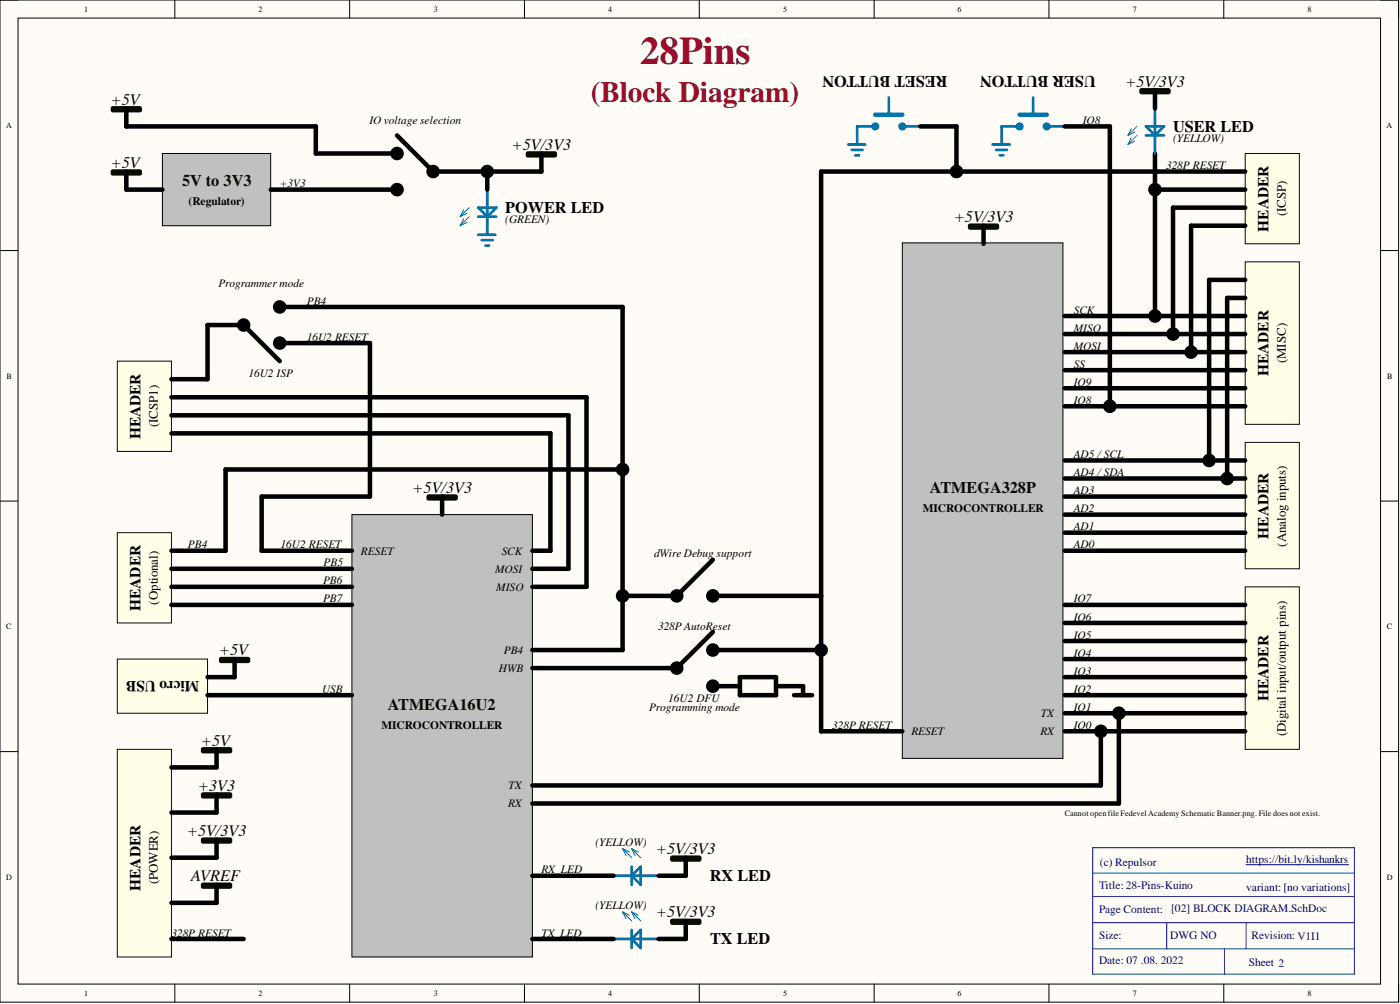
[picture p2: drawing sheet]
<svg xmlns="http://www.w3.org/2000/svg" width="393mm" height="282mm" viewBox="0 0 393 282" stroke-linecap="round" stroke-linejoin="round" font-family="sans-serif">
<path d="M0 0h393v281.3h-393z" fill-rule="evenodd" fill="#fffcf8"/>
<path d="M0 0h393v281.3h-393z" fill="none" stroke="#000" stroke-width=".28"/>
<path d="M5.1 5.1h382.8v271.2h-382.8z" fill-rule="evenodd" fill="#fffcf8"/>
<g fill="none" stroke="#000" stroke-width=".28">
<path d="M0 0h5.1M5.1 5.1h382.8v271.2h-382.8zM49.1 0v5.1M98.2 0v5.1M147.4 0v5.1M196.5 0v5.1M245.6 0v5.1M294.7 0v5.1M343.8 0v5.1M387.9 0h5.1v5.1M0 70.3h5.1M387.9 70.3h5.1"/>
<path d="M0 140.7h5.1M387.9 140.7h5.1M0 211h5.1M387.9 211h5.1M49.1 276.3v5M98.2 276.3v5M147.4 276.3v5M196.5 276.3v5M245.6 276.3v5M294.7 276.3v5M343.8 276.3v5M393 276.3v5"/>
</g>
<path d="M253.5 68.2h45.1v144.7h-45.1z" fill-rule="evenodd" fill="#c0c0c0"/>
<path d="M253.5 68.2h45.1v144.7h-45.1z" fill="none" stroke="#000" stroke-width=".28"/>
<path d="M349.9 124.2h15.2v35.5h-15.2z" fill-rule="evenodd" fill="#ffffe8"/>
<path d="M349.9 124.2h15.2v35.5h-15.2z" fill="none" stroke="#080d02" stroke-width=".28"/>
<path d="M299.2 129.3h50.7M192.7 240.8v5.1" fill="none" stroke="#000" stroke-width="1.3"/>
<path d="M245.9 35.5h-5.1v5.1M172.4 245.9h12.7M177.5 243.3v5.1M177.5 245.9l2.5-2.6v5.1z" fill="none" stroke="#0075ad" stroke-width=".76"/>
<path d="M174.9 238.3l2.6 2.5M174.9 238.3l1 1.9M174.9 238.3l1.9 .9M177.5 238.3l2.5 2.5M177.5 238.3l.9 1.9M177.5 238.3l1.9 .9" fill="none" stroke="#0075ad" stroke-width=".28"/>
<path d="M188.9 240.8h7.6M188.9 241.3h7.6" fill="none" stroke="#080d02" stroke-width="1.3"/>
<path d="M245.9 32.2h7.6" fill="none" stroke="#0075ad" stroke-width="1.3"/>
<circle cx="245.9" cy="35.5" r=".76" fill="#0075ad"/>
<g fill="none" stroke="#0075ad" stroke-width=".76">
<path d="M253.5 35.5h5.1"/>
<circle cx="245.9" cy="35.5" r=".76"/>
</g>
<circle cx="253.5" cy="35.5" r=".76" fill="#0075ad"/>
<g fill="none" stroke="#0075ad" stroke-width=".76">
<path d="M249.7 27.4v4.8M238.3 40.6h4.8M239.3 42.1h3.1M240.3 43.6h1"/>
<circle cx="253.5" cy="35.5" r=".76"/>
</g>
<path d="M299.2 134.3h50.7M299.2 139.4h50.7M299.2 144.5h50.7M299.2 149.5h50.7M299.2 154.6h50.7" fill="none" stroke="#000" stroke-width="1.3"/>
<path d="M349.9 164.8h15.2v45.6h-15.2z" fill-rule="evenodd" fill="#ffffe8"/>
<path d="M349.9 164.8h15.2v45.6h-15.2z" fill="none" stroke="#080d02" stroke-width=".28"/>
<path d="M299.2 169.8h50.7M299.2 174.9h50.7M299.2 180h50.7M299.2 185h50.7M299.2 190.1h50.7M299.2 195.2h50.7M299.2 200.2h50.7M299.2 205.3h50.7" fill="none" stroke="#000" stroke-width="1.3"/>
<path d="M349.9 73.5h15.2v45.6h-15.2z" fill-rule="evenodd" fill="#ffffe8"/>
<path d="M349.9 73.5h15.2v45.6h-15.2z" fill="none" stroke="#080d02" stroke-width=".28"/>
<path d="M299.2 88.7h50.7M299.2 93.8h50.7M299.2 98.9h50.7M299.2 103.9h50.7M299.2 109h50.7M299.2 114.1h50.7" fill="none" stroke="#000" stroke-width="1.3"/>
<path d="M98.9 144.5h50.7v124.2h-50.7z" fill-rule="evenodd" fill="#c0c0c0"/>
<path d="M98.9 144.5h50.7v124.2h-50.7z" fill="none" stroke="#000" stroke-width=".28"/>
<path d="M33 185h25.3v15.2h-25.3z" fill-rule="evenodd" fill="#ffffe8"/>
<path d="M33 185h25.3v15.2h-25.3z" fill="none" stroke="#080d02" stroke-width=".28"/>
<g fill="none" stroke="#000" stroke-width="1.3">
<path d="M324.5 43.1v45.6M329.6 58.3v35.5M276.3 63.4v5M334.6 63.4v35.5M349.9 78.6h-10.2v50.7M349.9 83.6h-5.1v50.7M124.2 139.4v5.1M149.6 159.7h10.1M149.6 154.6h5M149.6 164.8h15.2M58.3 195.2h40.6M65.9 185v5.1h-7.6"/>
<circle cx="324.5" cy="88.7" r="1.27"/>
<circle cx="329.6" cy="93.8" r="1.27"/>
<circle cx="334.6" cy="98.9" r="1.27"/>
<circle cx="339.7" cy="129.3" r="1.27"/>
<circle cx="344.8" cy="134.3" r="1.27"/>
</g>
<path d="M272.5 63.4h7.6M272.5 63.9h7.6M120.4 139.4h7.6M120.4 139.9h7.6M62.1 185h7.6M62.1 185.5h7.6" fill="none" stroke="#080d02" stroke-width="1.3"/>
<g fill="#000">
<circle cx="324.5" cy="88.7" r="1.27"/>
<circle cx="329.6" cy="93.8" r="1.27"/>
<circle cx="334.6" cy="98.9" r="1.27"/>
<circle cx="339.7" cy="129.3" r="1.27"/>
<circle cx="344.8" cy="134.3" r="1.27"/>
</g>
<path d="M45.6 43.1h30.5v20.3h-30.5z" fill-rule="evenodd" fill="#c0c0c0"/>
<path d="M45.6 43.1h30.5v20.3h-30.5z" fill="none" stroke="#000" stroke-width=".28"/>
<path d="M31.7 48.2h7.6M31.7 48.7h7.6M148.3 43.1h7.6M148.3 43.6h7.6M188.9 258.5h7.6M188.9 259h7.6" fill="none" stroke="#080d02" stroke-width="1.3"/>
<path d="M35.5 35.5h53.2M35.5 48.2v5h10.1M152.1 43.1v5.1M192.7 258.5v5.1" fill="none" stroke="#000" stroke-width="1.3"/>
<path d="M134.4 58.3h5l-2.5 2.5zM136.9 53.2v12.7M134.4 60.8h5M172.4 263.6h12.7M177.5 261.1v5M177.5 263.6l2.5-2.5v5z" fill="none" stroke="#0075ad" stroke-width=".76"/>
<path d="M130.3 58.9l-1 1.9M131.2 59.9l-1.9 .9M131.8 58.3l-2.5 2.5M130.3 61.5l-1 1.9M131.2 62.4l-1.9 1M131.8 60.8l-2.5 2.6M174.9 256l2.6 2.5M174.9 256l1 1.9M174.9 256l1.9 1M177.5 256l2.5 2.5M177.5 256l.9 1.9M177.5 256l1.9 1" fill="none" stroke="#0075ad" stroke-width=".28"/>
<path d="M349.9 43.1h15.2v25.3h-15.2z" fill-rule="evenodd" fill="#ffffe8"/>
<path d="M349.9 43.1h15.2v25.3h-15.2z" fill="none" stroke="#080d02" stroke-width=".28"/>
<g fill="none" stroke="#000" stroke-width="1.3">
<path d="M230.7 48.2h119.2M324.5 53.2h25.4M329.6 58.3h20.3M334.6 63.4h15.3M309.3 205.3v15.2h-159.7M314.4 200.2v25.4h-164.8"/>
<circle cx="324.5" cy="53.2" r="1.27"/>
<circle cx="309.3" cy="205.3" r="1.27"/>
<circle cx="314.4" cy="200.2" r="1.27"/>
</g>
<g fill="#000">
<circle cx="324.5" cy="53.2" r="1.27"/>
<circle cx="309.3" cy="205.3" r="1.27"/>
<circle cx="314.4" cy="200.2" r="1.27"/>
</g>
<path d="M33 101.4h15.2v25.3h-15.2z" fill-rule="evenodd" fill="#ffffe8"/>
<path d="M33 101.4h15.2v25.3h-15.2z" fill="none" stroke="#080d02" stroke-width=".28"/>
<path d="M48.2 116.6h111.5v43.1M48.2 111.5h116.6v53.3M48.2 106.5h10.1M48.2 121.7h106.4v32.9M149.6 245.9h22.8M149.6 263.6h22.8" fill="none" stroke="#000" stroke-width="1.3"/>
<path d="M286.5 32.2h7.6" fill="none" stroke="#0075ad" stroke-width="1.3"/>
<path d="M286.5 35.5h-5.1v5.1" fill="none" stroke="#0075ad" stroke-width=".76"/>
<circle cx="286.5" cy="35.5" r=".76" fill="#0075ad"/>
<g fill="none" stroke="#0075ad" stroke-width=".76">
<path d="M294.1 35.5h5.1"/>
<circle cx="286.5" cy="35.5" r=".76"/>
</g>
<circle cx="294.1" cy="35.5" r=".76" fill="#0075ad"/>
<g fill="none" stroke="#0075ad" stroke-width=".76">
<path d="M290.3 27.4v4.8M278.9 40.6h4.8M279.9 42.1h3M280.9 43.6h1"/>
<circle cx="294.1" cy="35.5" r=".76"/>
</g>
<g fill="none" stroke="#000" stroke-width="1.3">
<path d="M35.5 30.4v5.1M88.7 35.5v7.6h22.8M111.5 38l10.2 10.2h30.4M258.6 35.5h10.1M299.2 35.5h12.6M76.1 53.2h35.4M230.7 48.2v157.1h22.8M78.6 86.2h96.3v96.3h-25.3M78.6 96.3h25.3v43.1h-30.4M78.6 101.4l-10.2-10.1h-10.1v15.2M73.5 154.6h25.4M200.3 157.2l-10.2 10.1h-15.2"/>
<path d="M200.3 167.3h30.4M200.3 177.4l-10.2 10.2h-40.5M200.3 182.5h30.4M200.3 192.6h7.6M207.9 190.1h10.1v5.1h-10.1zM218 192.6h7.6v2.6M223.1 195.2h5.1"/>
<circle cx="111.5" cy="43.1" r="1.27"/>
<circle cx="111.5" cy="53.2" r="1.27"/>
<circle cx="121.7" cy="48.2" r="1.27"/>
<circle cx="68.5" cy="91.3" r="1.27"/>
<circle cx="78.6" cy="86.2" r="1.27"/>
<circle cx="78.6" cy="96.3" r="1.27"/>
<circle cx="174.9" cy="167.3" r="1.27"/>
<circle cx="190.1" cy="167.3" r="1.27"/>
<circle cx="200.3" cy="167.3" r="1.27"/>
<circle cx="190.1" cy="187.6" r="1.27"/>
<circle cx="200.3" cy="182.5" r="1.27"/>
<circle cx="200.3" cy="192.6" r="1.27"/>
<circle cx="230.7" cy="182.5" r="1.27"/>
</g>
<g fill="#000">
<circle cx="111.5" cy="43.1" r="1.27"/>
<circle cx="111.5" cy="53.2" r="1.27"/>
<circle cx="121.7" cy="48.2" r="1.27"/>
<circle cx="68.5" cy="91.3" r="1.27"/>
<circle cx="78.6" cy="86.2" r="1.27"/>
<circle cx="78.6" cy="96.3" r="1.27"/>
<circle cx="174.9" cy="167.3" r="1.27"/>
<circle cx="190.1" cy="167.3" r="1.27"/>
<circle cx="200.3" cy="167.3" r="1.27"/>
<circle cx="190.1" cy="187.6" r="1.27"/>
<circle cx="200.3" cy="182.5" r="1.27"/>
<circle cx="200.3" cy="192.6" r="1.27"/>
<circle cx="230.7" cy="182.5" r="1.27"/>
</g>
<path d="M31.7 30.4h7.6M31.7 30.9h7.6" fill="none" stroke="#080d02" stroke-width="1.3"/>
<path d="M33 149.5h15.2v25.4h-15.2z" fill-rule="evenodd" fill="#ffffe8"/>
<path d="M33 149.5h15.2v25.4h-15.2z" fill="none" stroke="#080d02" stroke-width=".28"/>
<g fill="none" stroke="#000" stroke-width="1.3">
<path d="M268.7 35.5v12.7M311.8 35.5v78.6M324.5 25.4v5M136.9 48.2v5M73.5 139.4v15.2M48.2 154.6h15.2M48.2 159.7h50.7M48.2 164.8h50.7M48.2 169.8h50.7M185.1 245.9h7.6M185.1 263.6h7.6"/>
<circle cx="136.9" cy="48.2" r="1.27"/>
<circle cx="268.7" cy="48.2" r="1.27"/>
<circle cx="311.8" cy="114.1" r="1.27"/>
</g>
<path d="M322 38h5M322 35.5h5l-2.5 2.5zM324.5 30.4v12.7M134.4 65.9h4.8M135.4 67.4h3M136.4 68.9h1" fill="none" stroke="#0075ad" stroke-width=".76"/>
<path d="M317.9 36.1l-1 1.9M317.9 38.6l-1 2M318.8 37.1l-1.9 .9M318.8 39.6l-1.9 1M319.4 35.5l-2.5 2.5M319.4 38l-2.5 2.6" fill="none" stroke="#0075ad" stroke-width=".28"/>
<path d="M320.7 25.4h7.6M320.7 25.9h7.6" fill="none" stroke="#080d02" stroke-width="1.3"/>
<g fill="#000">
<circle cx="136.9" cy="48.2" r="1.27"/>
<circle cx="268.7" cy="48.2" r="1.27"/>
<circle cx="311.8" cy="114.1" r="1.27"/>
</g>
<path d="M33 210.4h15.2v58.3h-15.2z" fill-rule="evenodd" fill="#ffffe8"/>
<path d="M33 210.4h15.2v58.3h-15.2z" fill="none" stroke="#080d02" stroke-width=".28"/>
<path d="M57 210.4h7.6M57 210.9h7.6M57 235.7h7.6M57 236.2h7.6M57 223.1h7.6M57 223.6h7.6M57 248.4h7.6M57 248.9h7.6" fill="none" stroke="#080d02" stroke-width="1.3"/>
<g fill="none" stroke="#000" stroke-width="1.3">
<path d="M174.9 131.8h-111.5v22.8M60.8 210.4v5h-12.6M60.8 223.1v5h-12.6M60.8 235.7v5.1h-12.6M60.8 248.4v5.1h-12.6M48.2 263.6h20.2"/>
<circle cx="174.9" cy="131.8" r="1.27"/>
</g>
<circle cx="174.9" cy="131.8" r="1.27" fill="#000"/>
<path d="M307 238h73.5v35.5h-73.5zM307 245.1h73.5M307 251.7h73.5M307 259h73.5M327.8 259v7.4M350.1 259v7.4M307 266.4h73.5M344 266.4v7.1" fill="none" stroke="#00f" stroke-width=".28"/>
<path d="M350.1 242.8h28.8" fill="none" stroke="#000080" stroke-width=".28"/>
<text font-size="11" fill="#9e0e29" x="179.8" y="17.9">28Pins</text>
<text font-size="8.3" fill="#9e0e29" x="166" y="28.6">(Block Diagram)</text>
<g font-size="4.6">
<text x="266.2" y="21.3" transform="rotate(-180 266.2 21.3)">RESET BUTTON</text>
<text x="307.9" y="21.3" transform="rotate(-180 307.9 21.3)">USER BUTTON</text>
<text x="31.2" y="29.4">+5V</text>
<text x="316.2" y="24.3">+5V/3V3</text>
<text x="329.6" y="37">USER LED</text>
<text x="31.2" y="47.1">+5V</text>
<text x="143.8" y="42.1">+5V/3V3</text>
<text x="142" y="59.8">POWER LED</text>
<text x="268.1" y="62.4">+5V/3V3</text>
<text x="115.9" y="138.4">+5V/3V3</text>
<text x="61.6" y="184">+5V</text>
<text x="56.5" y="209.4">+5V</text>
<text x="55.7" y="222">+3V3</text>
<text x="52.6" y="234.7">+5V/3V3</text>
<text x="184.4" y="239.8">+5V/3V3</text>
<text x="53.7" y="247.4">AVREF</text>
<text x="199.4" y="247.4">RX LED</text>
<text x="184.4" y="257.5">+5V/3V3</text>
<text x="199.5" y="265.1">TX LED</text>
</g>
<g font-size="4.6" fill="#080d02">
<text x="51.2" y="52.2">5V to 3V3</text>
<text x="261.3" y="138.4">ATMEGA328P</text>
<text x="108.9" y="199.2">ATMEGA16U2</text>
</g>
<g font-size="4.3">
<text x="356.4" y="65.1" transform="rotate(-90 356.4 65.1)">HEADER</text>
<text x="356.4" y="105.6" transform="rotate(-90 356.4 105.6)">HEADER</text>
<text x="39.5" y="123.4" transform="rotate(-90 39.5 123.4)">HEADER</text>
<text x="356.4" y="151.2" transform="rotate(-90 356.4 151.2)">HEADER</text>
<text x="39.5" y="171.5" transform="rotate(-90 39.5 171.5)">HEADER</text>
<text x="55.9" y="191.2" transform="rotate(-180 55.9 191.2)">Micro USB</text>
<text x="356.4" y="196.9" transform="rotate(-90 356.4 196.9)">HEADER</text>
<text x="39.5" y="250.1" transform="rotate(-90 39.5 250.1)">HEADER</text>
</g>
<g font-size="3.6">
<text x="361.3" y="60.8" transform="rotate(-90 361.3 60.8)">(ICSP)</text>
<text x="361.3" y="102" transform="rotate(-90 361.3 102)">(MISC)</text>
<text x="44.4" y="120" transform="rotate(-90 44.4 120)">(ICSP1)</text>
<text x="361.3" y="153.4" transform="rotate(-90 361.3 153.4)">(Analog inputs)</text>
<text x="44.4" y="169.7" transform="rotate(-90 44.4 169.7)">(Optional)</text>
<text x="361.3" y="206.7" transform="rotate(-90 361.3 206.7)">(Digital input/output pins)</text>
<text x="44.4" y="248.3" transform="rotate(-90 44.4 248.3)">(POWER)</text>
</g>
<g font-size="3.2">
<text x="103.8" y="34.8">IO voltage selection</text>
<text x="304.2" y="34.8">IO8</text>
<text x="329.6" y="39.9">(YELLOW)</text>
<text x="327.6" y="47.5">328P RESET</text>
<text x="78.6" y="52.6">+3V3</text>
<text x="53" y="57.6">(Regulator)</text>
<text x="142" y="62.7">(GREEN)</text>
<text x="61.4" y="80.4">Programmer mode</text>
<text x="86.2" y="85.5">PB4</text>
<text x="301.7" y="88">SCK</text>
<text x="86.2" y="95.6">16U2 RESET</text>
<text x="301.7" y="93.1">MISO</text>
<text x="301.7" y="98.2">MOSI</text>
<text x="69.8" y="105.8">16U2 ISP</text>
<text x="301.7" y="103.2">SS</text>
<text x="301.7" y="108.3">IO9</text>
<text x="301.7" y="113.4">IO8</text>
<text x="301.7" y="128.6">AD5 /SCL</text>
<text x="301.7" y="133.7">AD4 /SDA</text>
<text x="259.3" y="143.8">MICROCONTROLLER</text>
<text x="301.7" y="138.7">AD3</text>
<text x="301.7" y="143.8">AD2</text>
<text x="301.7" y="148.9">AD1</text>
<text x="52.8" y="153.9">PB4</text>
<text x="78.8" y="153.9">16U2 RESET</text>
<text x="101.4" y="155.7">RESET</text>
<text x="141" y="155.7">SCK</text>
<text x="301.7" y="153.9">AD0</text>
<text x="90.9" y="159">PB5</text>
<text x="139.1" y="160.8">MOSI</text>
<text x="183.8" y="156.5">dWire Debug support</text>
<text x="90.8" y="164.1">PB6</text>
<text x="139.4" y="165.9">MISO</text>
<text x="90.8" y="169.1">PB7</text>
<text x="301.7" y="169.1">IO7</text>
<text x="184.9" y="176.8">328P AutoReset</text>
<text x="301.7" y="174.2">IO6</text>
<text x="301.7" y="179.3">IO5</text>
<text x="141.5" y="183.6">PB4</text>
<text x="301.7" y="184.4">IO4</text>
<text x="140.2" y="188.7">HWB</text>
<text x="301.7" y="189.4">IO3</text>
<text x="90.5" y="194.5">USB</text>
<text x="187.8" y="197">16U2 DFU</text>
<text x="301.7" y="194.5">IO2</text>
<text x="182.4" y="199.6">Programming mode</text>
<text x="292.5" y="201.3">TX</text>
<text x="301.7" y="199.6">IO1</text>
<text x="107.2" y="204.6">MICROCONTROLLER</text>
<text x="233.8" y="204.6">328P RESET</text>
<text x="256.1" y="206.4">RESET</text>
<text x="292.3" y="206.4">RX</text>
<text x="301.7" y="204.6">IO0</text>
<text x="142.9" y="221.6">TX</text>
<text x="142.7" y="226.7">RX</text>
<text x="167.3" y="237.6">(YELLOW)</text>
<text x="152.1" y="245.2">RX_LED</text>
<text x="167.3" y="255.3">(YELLOW)</text>
<text x="48.2" y="262.9">328P RESET</text>
<text x="152.1" y="262.9">TX_LED</text>
</g>
<g font-size="3.2" fill="#000080">
<text x="309" y="243.2">(c) Repulsor</text>
<text x="350.1" y="242.4">https://bit.ly/kishankrs</text>
<text x="308.8" y="249.5">Title:28-Pins-Kuino</text>
<text x="350.1" y="250.3">variant: [no variations]</text>
<text x="308.8" y="256.3">Page Content:</text>
<text x="329.1" y="256.1">[02] BLOCK DIAGRAM.SchDoc</text>
<text x="308.8" y="263.7">Size:</text>
<text x="328.8" y="263.7">DWG NO</text>
<text x="351.6" y="263.7">Revision: V1I1</text>
<text x="308.8" y="270.5">Date: 07 .08. 2022</text>
<text x="350.9" y="271.3">Sheet 2</text>
</g>
<g font-size="2.3">
<text x="23.7" y="3.3">1</text>
<text x="72.6" y="3.3">2</text>
<text x="121.9" y="3.3">3</text>
<text x="170.9" y="3.3">4</text>
<text x="220.1" y="3.3">5</text>
<text x="269.1" y="3.3">6</text>
<text x="318.2" y="3.3">7</text>
<text x="367.3" y="3.3">8</text>
<text x="1.7" y="35.9">A</text>
<text x="389.6" y="35.9">A</text>
<text x="1.9" y="106.3">B</text>
<text x="389.7" y="106.3">B</text>
<text x="1.8" y="176.6">C</text>
<text x="389.7" y="176.6">C</text>
<text x="299.2" y="229.2">Cannot open file Fedevel Academy Schematic Banner.png. File does not exist.</text>
<text x="1.8" y="247">D</text>
<text x="389.7" y="247">D</text>
<text x="23.7" y="279.6">1</text>
<text x="72.6" y="279.6">2</text>
<text x="121.9" y="279.6">3</text>
<text x="170.9" y="279.6">4</text>
<text x="220.1" y="279.6">5</text>
<text x="269.1" y="279.6">6</text>
<text x="318.2" y="279.6">7</text>
<text x="367.3" y="279.6">8</text>
</g>
</svg>
